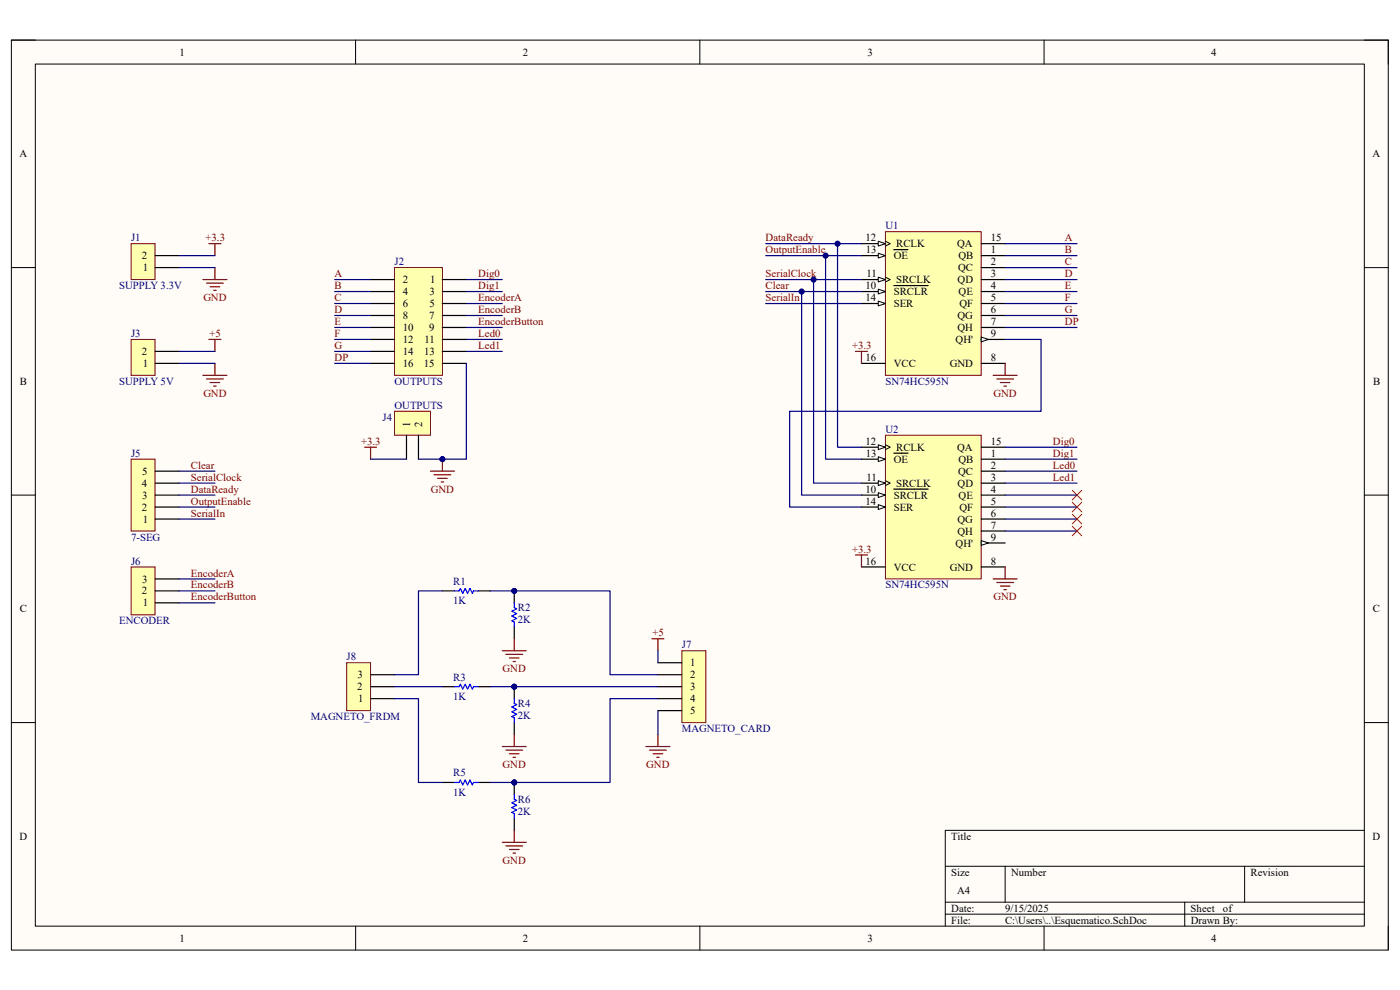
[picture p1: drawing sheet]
<svg xmlns="http://www.w3.org/2000/svg" width="297mm" height="210mm" viewBox="0 0 297 210" stroke-linecap="round" stroke-linejoin="round" font-family="sans-serif">
<path d="M2.4 8.5h292.1v193h-292.1z" fill-rule="evenodd" fill="#fffcf8"/>
<path d="M2.4 8.5h292.1v193h-292.1z" fill="none" stroke="#000" stroke-width=".21"/>
<path d="M7.5 13.6h281.9v182.9h-281.9z" fill-rule="evenodd" fill="#fffcf8"/>
<g fill="none" stroke="#000" stroke-width=".21">
<path d="M2.4 8.5h5.1M7.5 13.6h281.9v182.9h-281.9zM75.4 8.5v5.1M148.5 8.5v5.1M221.5 8.5v5.1M289.4 8.5h5.1v5.1M2.4 56.8h5.1M289.4 56.8h5.1M2.4 105h5.1M289.4 105h5.1M2.4 153.3h5.1M289.4 153.3h5.1"/>
<path d="M289.4 176.1h-88.9v20.4M75.4 196.5v5M148.5 196.5v5M200.5 183.8h88.9M200.5 191.4h88.9M200.5 193.9h88.9M213.2 183.8v7.6M221.5 196.5v5M251.3 191.4v5.1M264 183.8v7.6M294.5 196.5v5"/>
</g>
<path d="M187.8 49.1h20.4v30.5h-20.4z" fill-rule="evenodd" fill="#ffffb0"/>
<path d="M187.8 49.1h20.4v30.5h-20.4z" fill="none" stroke="#800000" stroke-width=".21"/>
<path d="M208.2 54.2h5M182.8 61.8h5" fill="none" stroke="#000" stroke-width=".25"/>
<path d="M186.3 61.3l1.5 .5-1.5 .6z" fill="#f8fcff"/>
<path d="M186.3 61.3l1.5 .5-1.5 .6z" fill="none" stroke="#000" stroke-width=".21"/>
<path d="M182.8 59.3h5M189.6 60.6h7.3" fill="none" stroke="#000" stroke-width=".25"/>
<path d="M186.3 58.8l1.5 .5-1.5 .5z" fill="#f8fcff"/>
<path d="M186.3 58.8l1.5 .5-1.5 .5zM187.8 58.8l1.1 .5-1.1 .5" fill="none" stroke="#000" stroke-width=".21"/>
<path d="M182.8 51.7h5" fill="none" stroke="#000" stroke-width=".25"/>
<path d="M186.3 51.2l1.5 .5-1.5 .5z" fill="#f8fcff"/>
<path d="M186.3 51.2l1.5 .5-1.5 .5zM187.8 51.2l1.1 .5-1.1 .5" fill="none" stroke="#000" stroke-width=".21"/>
<path d="M182.8 54.2h5" fill="none" stroke="#000" stroke-width=".25"/>
<path d="M186.3 53.7l1.5 .5-1.5 .5z" fill="#f8fcff"/>
<path d="M186.3 53.7l1.5 .5-1.5 .5z" fill="none" stroke="#000" stroke-width=".21"/>
<path d="M189.6 53h3M182.8 64.4h5" fill="none" stroke="#000" stroke-width=".25"/>
<path d="M186.3 63.9l1.5 .5-1.5 .5z" fill="#f8fcff"/>
<path d="M186.3 63.9l1.5 .5-1.5 .5z" fill="none" stroke="#000" stroke-width=".21"/>
<path d="M208.2 51.7h5M208.2 56.8h5M208.2 59.3h5M182.8 77.1h5M208.2 77.1h5M208.2 61.8h5M208.2 64.4h5M208.2 66.9h5M208.2 69.5h5M208.2 72h5" fill="none" stroke="#000" stroke-width=".25"/>
<path d="M208.2 71.5l1.5 .5-1.5 .5z" fill="#f8fcff"/>
<path d="M208.2 71.5l1.5 .5-1.5 .5z" fill="none" stroke="#000" stroke-width=".21"/>
<path d="M187.8 92.3h20.4v30.5h-20.4z" fill-rule="evenodd" fill="#ffffb0"/>
<path d="M187.8 92.3h20.4v30.5h-20.4z" fill="none" stroke="#800000" stroke-width=".21"/>
<path d="M208.2 97.4h5M182.8 105h5" fill="none" stroke="#000" stroke-width=".25"/>
<path d="M186.3 104.5l1.5 .5-1.5 .5z" fill="#f8fcff"/>
<path d="M186.3 104.5l1.5 .5-1.5 .5z" fill="none" stroke="#000" stroke-width=".21"/>
<path d="M182.8 102.5h5M189.6 103.8h7.3" fill="none" stroke="#000" stroke-width=".25"/>
<path d="M186.3 102l1.5 .5-1.5 .5z" fill="#f8fcff"/>
<path d="M186.3 102l1.5 .5-1.5 .5zM187.8 102l1.1 .5-1.1 .5" fill="none" stroke="#000" stroke-width=".21"/>
<path d="M182.8 94.9h5" fill="none" stroke="#000" stroke-width=".25"/>
<path d="M186.3 94.4l1.5 .5-1.5 .5z" fill="#f8fcff"/>
<path d="M186.3 94.4l1.5 .5-1.5 .5zM187.8 94.4l1.1 .5-1.1 .5" fill="none" stroke="#000" stroke-width=".21"/>
<path d="M182.8 97.4h5" fill="none" stroke="#000" stroke-width=".25"/>
<path d="M186.3 96.9l1.5 .5-1.5 .5z" fill="#f8fcff"/>
<path d="M186.3 96.9l1.5 .5-1.5 .5z" fill="none" stroke="#000" stroke-width=".21"/>
<path d="M189.6 96.1h3M182.8 107.6h5" fill="none" stroke="#000" stroke-width=".25"/>
<path d="M186.3 107.1l1.5 .5-1.5 .5z" fill="#f8fcff"/>
<path d="M186.3 107.1l1.5 .5-1.5 .5z" fill="none" stroke="#000" stroke-width=".21"/>
<path d="M208.2 94.9h5M208.2 99.9h5M208.2 102.5h5M208.2 105h5M208.2 107.6h5M208.2 110.1h5M208.2 112.6h5M208.2 115.2h5M182.8 120.3h5M208.2 120.3h5" fill="none" stroke="#000" stroke-width=".25"/>
<path d="M208.2 114.7l1.5 .5-1.5 .5z" fill="#f8fcff"/>
<path d="M208.2 114.7l1.5 .5-1.5 .5z" fill="none" stroke="#000" stroke-width=".21"/>
<path d="M210.7 79.6h5.1M213.2 77.1v2.5M211.5 80.4h3.5M212.2 81.2h2.1M213 81.9h.5M210.7 122.8h5.1M211.5 123.6h3.5M212.2 124.3h2.1M213 125.1h.5M213.2 120.3v2.5" fill="none" stroke="#800000" stroke-width=".25"/>
<path d="M27.8 72h5.1v7.6h-5.1z" fill-rule="evenodd" fill="#ffffb0"/>
<path d="M27.8 72h5.1v7.6h-5.1z" fill="none" stroke="#800000" stroke-width=".21"/>
<path d="M32.9 77.1h5.1M32.9 74.5h5.1" fill="none" stroke="#000" stroke-width=".25"/>
<path d="M43.1 79.6h5M44.3 72h2.6M45.6 72v2.5M45.6 77.1v2.5M43.8 80.4h3.6M44.6 81.2h2M45.3 81.9h.5" fill="none" stroke="#800000" stroke-width=".25"/>
<path d="M27.8 51.7h5.1v7.6h-5.1z" fill-rule="evenodd" fill="#ffffb0"/>
<path d="M27.8 51.7h5.1v7.6h-5.1z" fill="none" stroke="#800000" stroke-width=".21"/>
<path d="M32.9 56.8h5.1M32.9 54.2h5.1" fill="none" stroke="#000" stroke-width=".25"/>
<path d="M43.1 59.3h5M44.3 51.7h2.6M45.6 51.7v2.5M45.6 56.8v2.5M43.8 60.1h3.6M44.6 60.8h2M45.3 61.6h.5M181.5 74.5h2.5M182.8 74.5v2.6M181.5 117.7h2.5M182.8 117.7v2.6" fill="none" stroke="#800000" stroke-width=".25"/>
<path d="M27.8 97.4h5.1v15.2h-5.1z" fill-rule="evenodd" fill="#ffffb0"/>
<path d="M27.8 97.4h5.1v15.2h-5.1z" fill="none" stroke="#800000" stroke-width=".21"/>
<path d="M32.9 99.9h5.1M32.9 110.1h5.1M32.9 107.6h5.1M32.9 105h5.1M32.9 102.5h5.1" fill="none" stroke="#000" stroke-width=".25"/>
<path d="M83.7 87.2h7.6v5.1h-7.6z" fill-rule="evenodd" fill="#ffffb0"/>
<path d="M83.7 87.2h7.6v5.1h-7.6z" fill="none" stroke="#800000" stroke-width=".21"/>
<path d="M86.2 92.3v5.1M88.8 92.3v5.1" fill="none" stroke="#000" stroke-width=".25"/>
<path d="M77.3 94.9h2.6M78.6 94.9v2.5M91.3 99.9h5.1M93.9 97.4v2.5M92.1 100.7h3.5M92.8 101.5h2.1M93.6 102.2h.5" fill="none" stroke="#800000" stroke-width=".25"/>
<circle cx="93.9" cy="97.4" r=".51" fill="#000080"/>
<circle cx="93.9" cy="97.4" r=".51" fill="none" stroke="#000080" stroke-width=".21"/>
<path d="M27.8 120.3h5.1v10.1h-5.1z" fill-rule="evenodd" fill="#ffffb0"/>
<path d="M27.8 120.3h5.1v10.1h-5.1z" fill="none" stroke="#800000" stroke-width=".21"/>
<path d="M32.9 127.9h5.1M32.9 125.3h5.1M32.9 122.8h5.1" fill="none" stroke="#000" stroke-width=".25"/>
<path d="M227.5 104l2 2M227.5 106.6l2 2M227.5 109.1l2 2M227.5 111.6l2 2.1M229.5 104l-2 2M229.5 106.6l-2 2M229.5 109.1l-2 2M229.5 111.6l-2 2.1" fill="none" stroke="#f00" stroke-width=".21"/>
<path d="M144.7 138h5v15.3h-5z" fill-rule="evenodd" fill="#ffffb0"/>
<path d="M144.7 138h5v15.3h-5z" fill="none" stroke="#800000" stroke-width=".21"/>
<path d="M139.6 140.6h5.1M139.6 143.1h5.1M139.6 145.7h5.1M139.6 148.2h5.1M139.6 150.7h5.1" fill="none" stroke="#000" stroke-width=".25"/>
<path d="M138.3 135.5h2.5M139.6 135.5v2.5M137 158.4h5.1M137.8 159.1h3.6M138.6 159.9h2M139.6 155.8v2.6M139.3 160.7h.5" fill="none" stroke="#800000" stroke-width=".25"/>
<path d="M73.5 140.6h5.1v10.1h-5.1z" fill-rule="evenodd" fill="#ffffb0"/>
<path d="M73.5 140.6h5.1v10.1h-5.1z" fill="none" stroke="#800000" stroke-width=".21"/>
<path d="M93.9 125.3h2.5M101.5 125.3h2.5M78.6 148.2h5.1M78.6 145.7h5.1M78.6 143.1h5.1M93.9 145.7h2.5M101.5 145.7h2.5M93.9 166h2.5M101.5 166h2.5" fill="none" stroke="#000" stroke-width=".25"/>
<path d="M96.4 125.3h1l.3-.5 .5 1.1 .5-1.1 .5 1.1 .5-1.1 .5 1.1 .3-.6h1M96.4 145.7h1l.3-.5 .5 1 .5-1 .5 1 .5-1 .5 1 .3-.5h1M96.4 166h1l.3-.5 .5 1 .5-1 .5 1 .5-1 .5 1 .3-.5h1" fill="none" stroke="#00f" stroke-width=".25"/>
<circle cx="109.1" cy="166" r=".51" fill="#000080"/>
<circle cx="109.1" cy="166" r=".51" fill="none" stroke="#000080" stroke-width=".21"/>
<path d="M109.1 166v2.5" fill="none" stroke="#000" stroke-width=".25"/>
<circle cx="109.1" cy="166" r=".51" fill="#000080"/>
<circle cx="109.1" cy="166" r=".51" fill="none" stroke="#000080" stroke-width=".21"/>
<path d="M109.1 173.6v2.5" fill="none" stroke="#000" stroke-width=".25"/>
<path d="M109.1 168.5v1l.5 .3-1 .5 1 .5-1 .5 1 .5-1 .5 .5 .3v1" fill="none" stroke="#00f" stroke-width=".25"/>
<circle cx="109.1" cy="145.7" r=".51" fill="#000080"/>
<circle cx="109.1" cy="145.7" r=".51" fill="none" stroke="#000080" stroke-width=".21"/>
<path d="M109.1 145.7v2.5M109.1 153.3v2.5" fill="none" stroke="#000" stroke-width=".25"/>
<circle cx="109.1" cy="145.7" r=".51" fill="#000080"/>
<circle cx="109.1" cy="145.7" r=".51" fill="none" stroke="#000080" stroke-width=".21"/>
<path d="M109.1 148.2v1l.5 .3-1 .5 1 .5-1 .5 1 .5-1 .5 .5 .3v1" fill="none" stroke="#00f" stroke-width=".25"/>
<circle cx="109.1" cy="125.3" r=".51" fill="#000080"/>
<circle cx="109.1" cy="125.3" r=".51" fill="none" stroke="#000080" stroke-width=".21"/>
<path d="M109.1 125.3v2.6" fill="none" stroke="#000" stroke-width=".25"/>
<circle cx="109.1" cy="125.3" r=".51" fill="#000080"/>
<circle cx="109.1" cy="125.3" r=".51" fill="none" stroke="#000080" stroke-width=".21"/>
<path d="M109.1 133v2.5" fill="none" stroke="#000" stroke-width=".25"/>
<path d="M109.1 127.9v1l.5 .3-1 .5 1 .5-1 .5 1 .5-1 .5 .5 .3v1" fill="none" stroke="#00f" stroke-width=".25"/>
<g fill="none" stroke="#800000" stroke-width=".25">
<path d="M106.6 138h5M107.3 138.8h3.6M108.1 139.6h2M109.1 135.5v2.5M106.6 158.4h5M107.3 159.1h3.6M108.1 159.9h2M108.8 140.3h.6M109.1 155.8v2.6M106.6 178.7h5M107.3 179.5h3.6M108.8 160.7h.6"/>
<path d="M109.1 176.1v2.6M108.1 180.2h2M108.8 181h.6"/>
</g>
<path d="M83.7 56.8h10.2v22.8h-10.2z" fill-rule="evenodd" fill="#ffffb0"/>
<path d="M83.7 56.8h10.2v22.8h-10.2z" fill="none" stroke="#800000" stroke-width=".21"/>
<g fill="none" stroke="#000" stroke-width=".25">
<path d="M78.6 59.3h5.1M93.9 59.3h5M78.6 61.8h5.1M78.6 64.4h5.1M78.6 66.9h5.1M78.6 69.5h5.1M78.6 72h5.1M78.6 74.5h5.1M78.6 77.1h5.1M93.9 61.8h5M93.9 64.4h5M93.9 66.9h5"/>
<path d="M93.9 69.5h5M93.9 72h5M93.9 74.5h5M93.9 77.1h5"/>
</g>
<path d="M162.4 61.8h20.4" fill="none" stroke="#000080" stroke-width=".25"/>
<circle cx="170.1" cy="61.8" r=".51" fill="#000080"/>
<circle cx="170.1" cy="61.8" r=".51" fill="none" stroke="#000080" stroke-width=".21"/>
<path d="M162.4 59.3h20.4" fill="none" stroke="#000080" stroke-width=".25"/>
<circle cx="172.6" cy="59.3" r=".51" fill="#000080"/>
<circle cx="172.6" cy="59.3" r=".51" fill="none" stroke="#000080" stroke-width=".21"/>
<path d="M162.4 54.2h20.4M162.4 64.4h20.4" fill="none" stroke="#000080" stroke-width=".25"/>
<circle cx="175.1" cy="54.2" r=".51" fill="#000080"/>
<circle cx="175.1" cy="54.2" r=".51" fill="none" stroke="#000080" stroke-width=".21"/>
<path d="M162.4 51.7h20.4" fill="none" stroke="#000080" stroke-width=".25"/>
<circle cx="177.7" cy="51.7" r=".51" fill="#000080"/>
<circle cx="177.7" cy="51.7" r=".51" fill="none" stroke="#000080" stroke-width=".21"/>
<path d="M177.7 51.7v43.2h5.1" fill="none" stroke="#000080" stroke-width=".25"/>
<circle cx="177.7" cy="51.7" r=".51" fill="#000080"/>
<circle cx="177.7" cy="51.7" r=".51" fill="none" stroke="#000080" stroke-width=".21"/>
<path d="M175.1 54.2v43.2h7.7" fill="none" stroke="#000080" stroke-width=".25"/>
<circle cx="175.1" cy="54.2" r=".51" fill="#000080"/>
<circle cx="175.1" cy="54.2" r=".51" fill="none" stroke="#000080" stroke-width=".21"/>
<path d="M172.6 59.3v43.2h10.2" fill="none" stroke="#000080" stroke-width=".25"/>
<circle cx="172.6" cy="59.3" r=".51" fill="#000080"/>
<circle cx="172.6" cy="59.3" r=".51" fill="none" stroke="#000080" stroke-width=".21"/>
<path d="M170.1 61.8v43.2h12.7" fill="none" stroke="#000080" stroke-width=".25"/>
<circle cx="170.1" cy="61.8" r=".51" fill="#000080"/>
<circle cx="170.1" cy="61.8" r=".51" fill="none" stroke="#000080" stroke-width=".21"/>
<g fill="none" stroke="#000080" stroke-width=".25">
<path d="M38 56.8h7.6M38 54.2h7.6M71 59.3h7.6M98.9 59.3h7.7M213.2 59.3h15.3M213.2 56.8h15.3M213.2 54.2h15.3M213.2 51.7h15.3M38 74.5h7.6M38 77.1h7.6M71 66.9h7.6M71 64.4h7.6"/>
<path d="M71 61.8h7.6M71 74.5h7.6M71 77.1h7.6M71 69.5h7.6M71 72h7.6M98.9 66.9h7.7M98.9 64.4h7.7M98.9 61.8h7.7M213.2 66.9h15.3M213.2 64.4h15.3M213.2 61.8h15.3M38 99.9h7.6"/>
<path d="M78.6 97.4h7.6M88.8 97.4h5.1M213.2 94.9h15.3M213.2 97.4h15.3M213.2 99.9h15.3M38 102.5h7.6M38 105h7.6M38 107.6h7.6M38 110.1h7.6M213.2 102.5h15.3M213.2 105h15.3M213.2 107.6h15.3"/>
<path d="M213.2 110.1h15.3M213.2 112.6h15.3"/>
</g>
<circle cx="93.9" cy="97.4" r=".51" fill="#000080"/>
<circle cx="93.9" cy="97.4" r=".51" fill="none" stroke="#000080" stroke-width=".21"/>
<path d="M98.9 77.1v20.3h-5" fill="none" stroke="#000080" stroke-width=".25"/>
<circle cx="93.9" cy="97.4" r=".51" fill="#000080"/>
<circle cx="93.9" cy="97.4" r=".51" fill="none" stroke="#000080" stroke-width=".21"/>
<path d="M98.9 72h7.7M98.9 74.5h7.7M98.9 69.5h7.7M38 122.8h7.6M38 125.3h7.6M38 127.9h7.6M139.6 138v2.6M83.7 145.7h10.2M104 145.7h5.1M139.6 150.7v5.1" fill="none" stroke="#000080" stroke-width=".25"/>
<circle cx="109.1" cy="145.7" r=".51" fill="#000080"/>
<circle cx="109.1" cy="145.7" r=".51" fill="none" stroke="#000080" stroke-width=".21"/>
<path d="M104 166h5.1" fill="none" stroke="#000080" stroke-width=".25"/>
<circle cx="109.1" cy="166" r=".51" fill="#000080"/>
<circle cx="109.1" cy="166" r=".51" fill="none" stroke="#000080" stroke-width=".21"/>
<path d="M139.6 148.2h-10.2v17.8h-20.3" fill="none" stroke="#000080" stroke-width=".25"/>
<circle cx="109.1" cy="166" r=".51" fill="#000080"/>
<circle cx="109.1" cy="166" r=".51" fill="none" stroke="#000080" stroke-width=".21"/>
<path d="M109.1 145.7h30.5" fill="none" stroke="#000080" stroke-width=".25"/>
<circle cx="109.1" cy="145.7" r=".51" fill="#000080"/>
<circle cx="109.1" cy="145.7" r=".51" fill="none" stroke="#000080" stroke-width=".21"/>
<path d="M104 125.3h25.4v17.8h10.2" fill="none" stroke="#000080" stroke-width=".25"/>
<circle cx="109.1" cy="125.3" r=".51" fill="#000080"/>
<circle cx="109.1" cy="125.3" r=".51" fill="none" stroke="#000080" stroke-width=".21"/>
<path d="M213.2 72h7.7v15.2h-53.4v20.4h15.3M213.2 69.5h15.3M93.9 125.3h-5.1v17.8h-5.1M83.7 148.2h5.1v17.8h5.1" fill="none" stroke="#000080" stroke-width=".25"/>
<g font-size="2.3">
<text x="38.1" y="11.8">1</text>
<text x="110.9" y="11.8">2</text>
<text x="184" y="11.8">3</text>
<text x="256.9" y="11.8">4</text>
<text x="4.1" y="33.4">A</text>
<text x="291.2" y="33.4">A</text>
<text x="183.6" y="51.2">12</text>
<text x="183.7" y="53.7">13</text>
<text x="190.1" y="52.5">RCLK</text>
<text x="203.1" y="52.5">QA</text>
<text x="210.2" y="53.7">1</text>
<text x="210.2" y="51.2">15</text>
<text x="30.1" y="55">2</text>
<text x="30.3" y="57.5">1</text>
<text x="183.8" y="58.8">11</text>
<text x="189.6" y="55">OE</text>
<text x="203.3" y="57.5">QC</text>
<text x="203.3" y="55">QB</text>
<text x="210.2" y="56.3">2</text>
<text x="210.2" y="58.8">3</text>
<text x="85.5" y="60.1">2</text>
<text x="85.5" y="62.6">4</text>
<text x="85.5" y="65.2">6</text>
<text x="91.1" y="62.6">3</text>
<text x="91.1" y="65.2">5</text>
<text x="91.2" y="60.1">1</text>
<text x="183.6" y="61.3">10</text>
<text x="183.6" y="63.9">14</text>
<text x="189.6" y="62.6">SRCLR</text>
<text x="189.6" y="65.2">SER</text>
<text x="190.1" y="60.1">SRCLK</text>
<text x="203.2" y="60.1">QD</text>
<text x="203.4" y="62.6">QE</text>
<text x="203.5" y="65.2">QF</text>
<text x="210.2" y="61.3">4</text>
<text x="210.2" y="63.9">5</text>
<text x="85.5" y="67.7">8</text>
<text x="85.5" y="70.2">10</text>
<text x="91" y="67.7">7</text>
<text x="91" y="70.2">9</text>
<text x="203.1" y="67.7">QG</text>
<text x="203.1" y="70.2">QH</text>
<text x="210.2" y="66.4">6</text>
<text x="210.2" y="69">7</text>
<text x="210.2" y="71.5">9</text>
<text x="30.1" y="75.3">2</text>
<text x="30.3" y="77.9">1</text>
<text x="85.5" y="72.8">12</text>
<text x="85.5" y="75.3">14</text>
<text x="85.5" y="77.9">16</text>
<text x="89.9" y="77.9">15</text>
<text x="90" y="75.3">13</text>
<text x="90" y="72.8">11</text>
<text x="183.6" y="76.6">16</text>
<text x="189.6" y="77.9">VCC</text>
<text x="201.5" y="77.9">GND</text>
<text x="202.7" y="72.8">QH'</text>
<text x="210.2" y="76.6">8</text>
<text x="4.2" y="81.7">B</text>
<text x="291.3" y="81.7">B</text>
<text x="87" y="90.6" transform="rotate(-90 87 90.6)">1</text>
<text x="89.5" y="90.6" transform="rotate(-90 89.5 90.6)">2</text>
<text x="183.6" y="94.4">12</text>
<text x="190.1" y="95.6">RCLK</text>
<text x="203.1" y="95.6">QA</text>
<text x="210.2" y="94.4">15</text>
<text x="30.1" y="100.7">5</text>
<text x="183.7" y="96.9">13</text>
<text x="183.8" y="102">11</text>
<text x="189.6" y="98.2">OE</text>
<text x="203.3" y="100.7">QC</text>
<text x="203.3" y="98.2">QB</text>
<text x="210.2" y="96.9">1</text>
<text x="210.2" y="99.4">2</text>
<text x="210.2" y="102">3</text>
<text x="30.1" y="103.3">4</text>
<text x="30.1" y="105.8">3</text>
<text x="183.6" y="104.5">10</text>
<text x="183.6" y="107.1">14</text>
<text x="189.6" y="105.8">SRCLR</text>
<text x="190.1" y="103.3">SRCLK</text>
<text x="203.2" y="103.3">QD</text>
<text x="203.4" y="105.8">QE</text>
<text x="210.2" y="104.5">4</text>
<text x="210.2" y="107.1">5</text>
<text x="30.1" y="108.3">2</text>
<text x="30.3" y="110.9">1</text>
<text x="189.6" y="108.3">SER</text>
<text x="203.1" y="110.9">QG</text>
<text x="203.1" y="113.4">QH</text>
<text x="203.5" y="108.3">QF</text>
<text x="210.2" y="109.6">6</text>
<text x="210.2" y="112.1">7</text>
<text x="183.6" y="119.8">16</text>
<text x="202.7" y="116">QH'</text>
<text x="210.2" y="119.8">8</text>
<text x="210.2" y="114.7">9</text>
<text x="30.1" y="123.6">3</text>
<text x="189.6" y="121">VCC</text>
<text x="201.5" y="121">GND</text>
<text x="4.2" y="129.9">C</text>
<text x="30.1" y="126.1">2</text>
<text x="30.3" y="128.7">1</text>
<text x="291.3" y="129.9">C</text>
<text x="75.9" y="143.9">3</text>
<text x="146.4" y="141.4">1</text>
<text x="146.4" y="143.9">2</text>
<text x="75.8" y="146.4">2</text>
<text x="76" y="149">1</text>
<text x="146.4" y="146.4">3</text>
<text x="146.4" y="149">4</text>
<text x="146.4" y="151.5">5</text>
<text x="4.1" y="178.2">D</text>
<text x="201.8" y="178.2">Title</text>
<text x="291.2" y="178.2">D</text>
<text x="201.8" y="185.8">Size</text>
<text x="214.5" y="185.8">Number</text>
<text x="265.3" y="185.8">Revision</text>
<text x="203.1" y="189.6">A4</text>
<text x="201.8" y="193.4">Date:</text>
<text x="201.8" y="196">File:</text>
<text x="213.2" y="196">C:\Users\..\Esquematico.SchDoc</text>
<text x="213.2" y="193.4">9/15/2025</text>
<text x="252.6" y="193.4">Sheet</text>
<text x="252.6" y="196">Drawn By:</text>
<text x="259.5" y="193.4">of</text>
<text x="38.1" y="199.8">1</text>
<text x="110.9" y="199.8">2</text>
<text x="184" y="199.8">3</text>
<text x="256.9" y="199.8">4</text>
</g>
<g font-size="2.3" fill="#000080">
<text x="27.8" y="51.2">J1</text>
<text x="187.8" y="48.6">U1</text>
<text x="83.7" y="56.3">J2</text>
<text x="25.3" y="61.3">SUPPLY 3.3V</text>
<text x="27.8" y="71.5">J3</text>
<text x="25.3" y="81.7">SUPPLY 5V</text>
<text x="83.7" y="81.7">OUTPUTS</text>
<text x="187.8" y="81.7">SN74HC595N</text>
<text x="81.2" y="89.3">J4</text>
<text x="83.7" y="86.7">OUTPUTS</text>
<text x="187.8" y="91.8">U2</text>
<text x="27.8" y="96.9">J5</text>
<text x="27.8" y="114.7">7-SEG</text>
<text x="27.8" y="119.8">J6</text>
<text x="96.1" y="124.1">R1</text>
<text x="187.8" y="124.8">SN74HC595N</text>
<text x="96.1" y="128.1">1K</text>
<text x="109.9" y="129.7">R2</text>
<text x="25.3" y="132.5">ENCODER</text>
<text x="109.9" y="132.2">2K</text>
<text x="144.7" y="137.5">J7</text>
<text x="73.5" y="140.1">J8</text>
<text x="96.1" y="144.4">R3</text>
<text x="96.1" y="148.5">1K</text>
<text x="109.9" y="150">R4</text>
<text x="65.9" y="152.8">MAGNETO_FRDM</text>
<text x="109.9" y="152.5">2K</text>
<text x="144.7" y="155.3">MAGNETO_CARD</text>
<text x="96.1" y="164.7">R5</text>
<text x="96.1" y="168.8">1K</text>
<text x="109.9" y="170.3">R6</text>
<text x="109.9" y="172.8">2K</text>
</g>
<g font-size="2.3" fill="#800000">
<text x="43.6" y="51.2">+3.3</text>
<text x="162.4" y="53.7">OutputEnable</text>
<text x="162.4" y="51.2">DataReady</text>
<text x="225.9" y="51.2">A</text>
<text x="225.9" y="53.7">B</text>
<text x="71" y="58.8">A</text>
<text x="101.5" y="58.8">Dig0</text>
<text x="162.4" y="58.8">SerialClock</text>
<text x="225.9" y="56.3">C</text>
<text x="225.9" y="58.8">D</text>
<text x="43.1" y="63.9">GND</text>
<text x="71" y="61.3">B</text>
<text x="71" y="63.9">C</text>
<text x="101.5" y="61.3">Dig1</text>
<text x="101.5" y="63.9">EncoderA</text>
<text x="162.4" y="63.9">SerialIn</text>
<text x="162.4" y="61.3">Clear</text>
<text x="225.9" y="61.3">E</text>
<text x="225.9" y="63.9">F</text>
<text x="44.4" y="71.5">+5</text>
<text x="71" y="66.4">D</text>
<text x="71" y="69">E</text>
<text x="71" y="71.5">F</text>
<text x="101.5" y="71.5">Led0</text>
<text x="101.5" y="66.4">EncoderB</text>
<text x="101.5" y="69">EncoderButton</text>
<text x="225.9" y="66.4">G</text>
<text x="225.9" y="69">DP</text>
<text x="71" y="74">G</text>
<text x="71" y="76.6">DP</text>
<text x="101.5" y="74">Led1</text>
<text x="180.8" y="74">+3.3</text>
<text x="43.1" y="84.2">GND</text>
<text x="210.8" y="84.2">GND</text>
<text x="76.6" y="94.4">+3.3</text>
<text x="223.4" y="94.4">Dig0</text>
<text x="40.5" y="102">SerialClock</text>
<text x="40.5" y="99.4">Clear</text>
<text x="223.4" y="96.9">Dig1</text>
<text x="223.4" y="99.4">Led0</text>
<text x="223.4" y="102">Led1</text>
<text x="40.5" y="107.1">OutputEnable</text>
<text x="40.5" y="104.5">DataReady</text>
<text x="91.4" y="104.5">GND</text>
<text x="40.5" y="109.6">SerialIn</text>
<text x="180.8" y="117.2">+3.3</text>
<text x="40.5" y="122.3">EncoderA</text>
<text x="40.5" y="124.8">EncoderB</text>
<text x="40.5" y="127.4">EncoderButton</text>
<text x="210.8" y="127.4">GND</text>
<text x="138.4" y="135">+5</text>
<text x="106.6" y="142.6">GND</text>
<text x="106.6" y="162.9">GND</text>
<text x="137.1" y="162.9">GND</text>
<text x="106.6" y="183.3">GND</text>
</g>
</svg>
